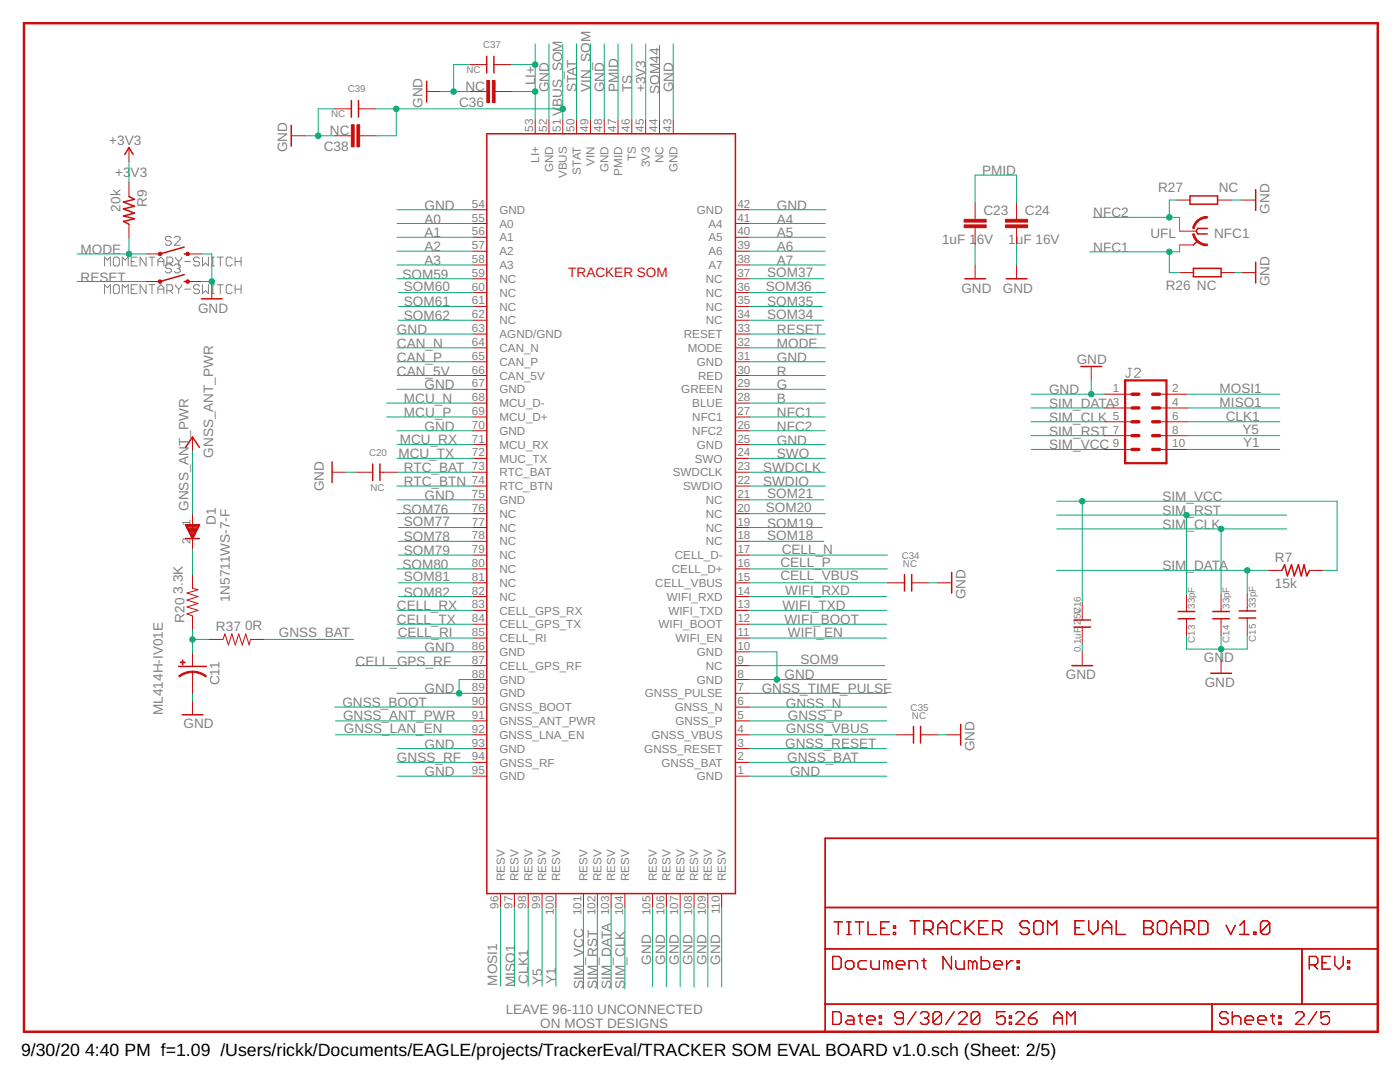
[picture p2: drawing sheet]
<svg xmlns="http://www.w3.org/2000/svg" width="279mm" height="216mm" viewBox="0 0 279 216" stroke-linecap="round" stroke-linejoin="round" font-family="sans-serif">
<g fill="none" stroke="#808080" stroke-width=".2">
<path d="M20.8 53.1v-1.8l.6 .6 .6-.6v1.8M20.8 58.6v-1.8l.6 .6 .6-.6v1.8M22.9 51.3h.6l.3 .3v1.2l-.3 .3h-.6l-.3-.3v-1.2zM22.9 56.8h.6l.3 .3v1.2l-.3 .3h-.6l-.3-.3v-1.2zM24.4 53.1v-1.8l.6 .6 .6-.6v1.8M24.4 58.6v-1.8l.6 .6 .6-.6v1.8M26.2 52.2h.6M26.2 57.7h.6M27.4 51.3h-1.2v1.8h1.2M27.4 56.8h-1.2v1.8h1.2M29.1 51.3v1.8l-1.1-1.8v1.8M29.1 56.8v1.8l-1.1-1.8v1.8"/>
<path d="M29.7 51.3h1.2M29.7 56.8h1.2M30.3 51.3v1.8M30.3 56.8v1.8M31.5 52.2h1.2M31.5 53.1v-1.2l.6-.6 .6 .6v1.2M31.5 58.6v-1.2l.6-.6 .6 .6v1.2M31.5 57.7h1.2M33.3 52.5h.9l.3-.3v-.6l-.3-.3h-.9v1.8M33.3 58h.9l.3-.3v-.6l-.3-.3h-.9v1.8M33.9 52.5l.6 .6M33.9 58l.6 .6"/>
<path d="M34.2 47.5l-.3-.3h-.6l-.3 .3v.3l.3 .2h.6l.3 .3v.3l-.3 .3h-.6l-.3-.3M34.2 53l-.3-.3h-.6l-.3 .3v.3l.3 .3h.6l.3 .2v.3l-.3 .3h-.6l-.3-.3M34.8 53l.3-.3h.6l.3 .3v.3l-.3 .3M34.8 47.5l.3-.3h.6l.3 .3v.3l-1.2 1.1h1.2M35.1 51.3v.3l.6 .6M35.1 56.8v.3l.6 .6M35.4 53.6h.3M35.7 52.2v.9M35.7 57.7v.9M35.7 53.6l.3 .2v.3l-.3 .3h-.6l-.3-.3M36.3 51.3v.3l-.6 .6M36.3 56.8v.3l-.6 .6"/>
<path d="M36.9 52.2h1.1M36.9 57.7h1.1M39.8 51.6l-.3-.3h-.6l-.3 .3v.3l.3 .3h.6l.3 .3v.3l-.3 .3h-.6l-.3-.3M39.8 57.1l-.3-.3h-.6l-.3 .3v.3l.3 .3h.6l.3 .3v.3l-.3 .3h-.6l-.3-.3M40.4 51.3v1.8l.6-.6 .6 .6v-1.8M40.4 56.8v1.8l.6-.6 .6 .6v-1.8M42.2 51.3h.6M42.2 53.1h.6M42.2 56.8h.6M42.2 58.6h.6M42.5 51.3v1.8M42.5 56.8v1.8"/>
<path d="M43.4 51.3h1.2M43.4 56.8h1.2M44 51.3v1.8M44 56.8v1.8M46.3 51.6l-.3-.3h-.6l-.3 .3v1.2l.3 .3h.6l.3-.3M46.3 57.1l-.3-.3h-.6l-.3 .3v1.2l.3 .3h.6l.3-.3M46.9 52.2h1.2M46.9 51.3v1.8M46.9 56.8v1.8M46.9 57.7h1.2M48.1 51.3v1.8M48.1 56.8v1.8"/>
<path d="M225.2 73.5h.6M225.5 73.5v1.5l-.3 .3h-.3l-.3-.3M226.4 73.8l.3-.3h.6l.3 .3v.3l-1.2 1.2h1.2"/>
</g>
<path d="M4.8 4.6h270.2v201.3h-270.2zM224.5 75.9h8.3v16.5h-8.3z" fill="none" stroke="#c90d0c" stroke-width=".44"/>
<g fill="none" stroke="#c90d0c" stroke-width=".3">
<path d="M85.2 16.2v4.1M97.1 11.2v3.3M98.6 11.2v3.3M24.9 30.8l.8-1.4 .9 1.4M25.7 39.2l1.1 .6-2.2 .5 2.2 .8-2.2 .6 2.2 .8-2.2 .6 2.2 .5-2.2 .6 1.1 .5M58.1 25v4.2M70.1 20.1v3.3M71.5 20.1v3.3M97.2 26.7h49.6v151.6h-49.6zM237.5 39.1h5.5v1.6h-5.5zM250.6 37.8v4.2M36.8 50.7h.7"/>
<path d="M36.8 49.3l-4.9 1.4M36.8 56.2h.7M36.8 54.8l-4.9 1.4M40.2 59.6h4.1M192.6 55.6h4.1M200.8 55.6h4.2M238.2 53.6h5.5v1.6h-5.5zM239 48l-.8 .9M240.9 45.6h-1.9l-.3 .5 .3 .6h1.9M250.6 52.3v4.2M215.7 73.1h4.1M37 89.3l1.4-2.1 1.4 2.1"/>
<path d="M66.3 92.2v4.1M74.4 92.6v3.3M75.8 92.6v3.3M37 104.7h2.8l-1.4 2.8zM37 107.5h2.8M37.1 104.9h2.6M37.3 105.1h2.3M37.4 105.4h2.1M37.5 105.6h1.8M37.6 105.9h1.6M37.7 106.1h1.4M37.9 106.4h1.1"/>
<path d="M38 106.6h.8M38.1 106.8h.6M38.2 107.1h.4M38.4 107.3h.1M180.5 114.6v3.3M181.9 114.6v3.3M189.9 114.2v4.1M255.8 113.8l.6-1.1 .5 2.2 .8-2.2 .6 2.2 .8-2.2 .6 2.2 .5-2.2 .6 2.2 .5-1.1M35.7 133h5.5M213.9 132.8h4.2M214.3 123.7h3.3M214.3 125.1h3.3"/>
<path d="M235.1 123.5h3.3M235.1 122h3.3M241.6 134.3h4.2M242 123.5h3.3M242 122h3.3M247.3 123.3h3.3M247.3 121.9h3.3M36.3 142.6h4.2M182.3 144.9v3.4M183.7 144.9v3.4M191.7 144.5v4.2M164.7 167.3h110.3v38.6h-110.3z"/>
<path d="M164.7 189.3h110.3M164.7 181.1h110.3M259.8 189.3v11.1M164.7 200.4h110.3M241.9 200.4v5.5"/>
</g>
<g fill="none" stroke="#c90d0c" stroke-width=".23">
<path d="M166.2 190.8h1.2l.5 .5v1.7l-.5 .4h-1.2zM166.5 183.9h1.6M167.3 183.9v2.6M169 183.9h.8M169 186.5h.8M169.1 191.7h.9l.4 .4v.9l-.4 .4h-.9l-.4-.4v-.9zM169.4 183.9v2.6M170.7 183.9h1.7M171.5 183.9v2.6M173 191.7h-1.3l-.4 .4v.9l.4 .4h1.3M173.2 183.9v2.6h1.7M173.8 191.7v1.3l.4 .4h1.3v-1.7"/>
<path d="M175.8 185.2h.8M177.2 192.1l-.4-.4h-.5v1.7M177.2 192.1v1.3M177.2 192.1l.4-.4 .4 .4v1.3M177.5 183.9h-1.7v2.6h1.7M178.3 186.1h.4v.4h-.4zM178.3 184.8h.4v.4h-.4zM178.9 192.5h1.7v-.4l-.5-.4h-.8l-.4 .4v.9l.4 .4h.8M181.4 193.4v-1.7h1.3l.4 .4v1.3M184 191.7h.8M184.4 191.3v1.7l.4 .4M189.9 190.8v2.6l-1.7-2.6v2.6"/>
<path d="M190.7 191.7v1.3l.5 .4h1.2v-1.7M194.1 192.1l-.4-.4h-.4v1.7M194.1 192.1v1.3M194.1 192.1l.4-.4 .5 .4v1.3M195.8 190.8v2.6h1.3l.4-.4v-.9l-.4-.4h-1.3M198.4 192.5h1.6v-.4l-.4-.4h-.8l-.4 .4v.9l.4 .4h.8M200.9 191.7v1.7M202.2 191.7h-.5l-.8 .8M203 193h.4v.4h-.4zM203 191.7h.4v.4h-.4zM261.3 192.5h1.3l.4-.4v-.8l-.4-.5h-1.3v2.6M262.1 192.5l.9 .9"/>
<path d="M263.8 192.1h.9M265.5 190.8h-1.7v2.6h1.7M266.4 190.8v1.7l.8 .9 .9-.9v-1.7M268.9 193h.4v.4h-.4zM268.9 191.7h.4v.4h-.4zM166.2 201.9h1.2l.5 .4v1.7l-.5 .4h-1.2zM169.1 202.7h.9l.4 .4v1.3h-1.3l-.4-.4 .4-.4h1.3M171.3 202.7h.8M171.7 202.3v1.7l.4 .4M173 203.6h1.6v-.5l-.4-.4h-.8l-.4 .4v.9l.4 .4h.8M175.5 204h.4v.4h-.4zM175.5 202.7h.4v.4h-.4z"/>
<path d="M180.3 203.1h-1.3l-.4-.4v-.4l.4-.4h.9l.4 .4v1.7l-.4 .4h-.9l-.4-.4M182.8 201.9l-1.7 2.5M183.7 202.3l.4-.4h.8l.5 .4v.4l-.5 .4M184.5 203.1h.4M184.9 203.1l.5 .5v.4l-.5 .4h-.8l-.4-.4M187.9 202.3v1.7l-.4 .4h-.9l-.4-.4M187.9 202.3l-.4-.4h-.9l-.4 .4v1.7M187.9 202.3l-1.7 1.7M190.4 201.9l-1.7 2.5M191.3 202.3l.4-.4h.9l.4 .4v.4l-1.7 1.7h1.7M195.5 202.3v1.7l-.4 .4h-.9l-.4-.4M195.5 202.3l-.4-.4h-.9l-.4 .4v1.7"/>
<path d="M195.5 202.3l-1.7 1.7M200.6 201.9h-1.7v1.2l.8-.4h.5l.4 .4v.9l-.4 .4h-.9l-.4-.4M201.4 204h.5v.4h-.5zM201.4 202.7h.5v.4h-.5zM202.7 202.3l.4-.4h.9l.4 .4v.4l-1.7 1.7h1.7M205.3 203.1h1.2l.4 .5v.4l-.4 .4h-.8l-.4-.4zM206.9 201.9l-.8 .4-.8 .8M210.3 203.1h1.7M210.3 204.4v-1.7l.9-.8 .8 .8v1.7M212.9 204.4v-2.5l.8 .8 .9-.8v2.5M245.1 202.3l-.4-.4h-.9l-.4 .4v.4l.4 .4h.9l.4 .5v.4l-.4 .4h-.9l-.4-.4M245.9 203.1l.5-.4h.8l.4 .4v1.3"/>
<path d="M245.9 201.9v2.5M248.5 203.6h1.7v-.5l-.5-.4h-.8l-.4 .4v.9l.4 .4h.8M251 203.6h1.7v-.5l-.4-.4h-.9l-.4 .4v.9l.4 .4h.9M253.5 202.7h.9M254 202.3v1.7l.4 .4M255.2 204h.5v.4h-.5zM255.2 202.7h.5v.4h-.5zM258.6 202.3l.4-.4h.8l.4 .4v.4l-1.6 1.7h1.6M262.8 201.9l-1.7 2.5M265.3 201.9h-1.7v1.2l.9-.4h.4l.4 .4v.9l-.4 .4h-.8l-.5-.4"/>
</g>
<g fill="none" stroke="#c90d0c" stroke-width=".25">
<path d="M181.6 183.7h1.9M182.6 183.7v2.8M184.4 185.5h1.4l.4-.4v-.9l-.4-.5h-1.4v2.8M185.3 185.5l.9 1M187.1 186.5v-1.9l.9-.9 1 .9v1.9M187.1 185.1h1.9M191.7 184.2l-.5-.5h-.9l-.4 .5v1.8l.4 .5h.9l.5-.5M192.6 183.7v2.8M193.1 185.1l1.3 1.4M194.4 183.7l-1.8 1.8M195.3 185.1h1M197.2 183.7h-1.9v2.8h1.9"/>
<path d="M198.1 185.5h1.4l.4-.4v-.9l-.4-.5h-1.4v2.8M199 185.5l.9 1M205.4 184.2l-.5-.5h-.9l-.4 .5v.4l.4 .5h.9l.5 .4v.5l-.5 .5h-.9l-.4-.5M206.8 183.7h.9l.4 .5v1.8l-.4 .5h-.9l-.5-.5v-1.8zM209.1 186.5v-2.8l.9 .9 .9-.9v2.8M214.5 185.1h1M216.4 183.7h-1.9v2.8h1.9M217.3 183.7v1.8l.9 1 .9-1v-1.8M220 185.1h1.8M220 186.5v-1.9l.9-.9 .9 .9v1.9M222.8 183.7v2.8h1.8M228.3 183.7h1.3l.5 .5v.4l-.5 .5 .5 .4v.5l-.5 .5h-1.3z"/>
<path d="M228.3 185.1h1.3M231.5 183.7h.9l.4 .5v1.8l-.4 .5h-.9l-.5-.5v-1.8zM233.7 185.1h1.9M233.7 186.5v-1.9l1-.9 .9 .9v1.9M236.5 185.5h1.3l.5-.4v-.9l-.5-.5h-1.3v2.8M237.4 185.5l.9 1M239.2 183.7h1.4l.4 .5v1.8l-.4 .5h-1.4zM244.7 184.6l.9 1.9 .9-1.9M247.4 186.5h1.9M247.4 184.6l.9-.9v2.8M250.2 186h.4v.5h-.4zM253.4 184.2l-.5-.5h-.9l-.4 .5v1.8"/>
<path d="M253.4 184.2v1.8l-.5 .5h-.9l-.4-.5M253.4 184.2l-1.8 1.8"/>
</g>
<g fill="none" stroke="#c90d0c" stroke-width=".2">
<path d="M85.2 18.3h2.7M93.7 12.9h3.5M93.8 18.3h3.4M98.6 12.9h3.4M98.8 18.3h3.3M25.7 29.4v2.8M25.7 36.5v2.7M58.1 27.1h2.8M66.7 21.7h3.4M66.8 27.1h3.3M71.5 21.7h3.5M71.8 27.1h3.3"/>
<path d="M106.8 23.9v2.8M109.6 23.9v2.8M112.3 23.9v2.8M115.1 23.9v2.8M117.8 23.9v2.8M120.6 23.9v2.8M123.3 23.9v2.8M126.1 23.9v2.8M128.9 23.9v2.8M131.6 23.9v2.8M134.4 23.9v2.8M234.7 39.9h2.8"/>
<path d="M243 39.9h2.8M247.8 39.9h2.8M25.7 44.7v2.8M29.2 50.7h2.7M29.2 56.2h2.7M37.5 50.7h2.7M37.5 56.2h2.7M42.3 56.9v2.7M94.4 44.6h2.8M94.4 47.3h2.8M94.4 50.1h2.8M94.4 52.9h2.8"/>
<path d="M94.4 41.8h2.8M94.4 58.4h2.8M94.4 55.6h2.8M146.8 44.6h2.7M146.8 47.3h2.7M146.8 50.1h2.7M146.8 52.9h2.7M146.8 41.8h2.7M146.8 58.4h2.7M146.8 55.6h2.7M194.6 40.5v3.3M194.6 45.4v3.3"/>
<path d="M194.6 52.9v2.7M202.9 40.5v3.3M202.9 45.4v3.3M202.9 52.9v2.7M235.4 46.1h3.3M235.4 48.9h2.8M235.4 54.4h2.8M243.7 54.4h2.7M247.8 54.4h2.8M94.4 66.7h2.8M94.4 74.9h2.8M94.4 69.4h2.8"/>
<path d="M94.4 72.2h2.8M94.4 77.7h2.8M94.4 63.9h2.8M94.4 61.2h2.8M146.8 66.7h2.7M146.8 74.9h2.7M146.8 69.4h2.7M146.8 72.2h2.7M146.8 77.7h2.7M146.8 63.9h2.7M146.8 61.2h2.7M217.8 73.1v2.8"/>
<path d="M220.4 78.7h5.5M231.4 78.7h5.5M38.4 87.2v2.8M66.3 94.2h2.7M71 94.2h3.4M75.8 94.2h3.4M94.4 80.4h2.8M94.4 88.7h2.8M94.4 86h2.8M94.4 99.7h2.8M94.4 83.2h2.8M94.4 91.5h2.8"/>
<path d="M94.4 94.2h2.8M94.4 97h2.8M146.8 80.4h2.7M146.8 88.7h2.7M146.8 86h2.7M146.8 99.7h2.7M146.8 83.2h2.7M146.8 91.5h2.7M146.8 94.2h2.7M146.8 97h2.7M220.4 89.7h5.5M220.4 86.9h5.5"/>
<path d="M220.4 84.2h5.5M220.4 81.4h5.5M231.4 89.7h5.5M231.4 86.9h5.5M231.4 84.2h5.5M231.4 81.4h5.5M38.4 102.6v2.8M38.4 106.8v2.7M38.4 114.6v2.8l1.1 .3-2.2 .6 2.2 .7-2.2 .7 2.2 .7-2.2 .7 2.2 .7-2.2 .7 1.1 .4v2.8M94.4 113.5h2.8M94.4 110.8h2.8M94.4 116.3h2.8"/>
<path d="M94.4 108h2.8M94.4 105.3h2.8M94.4 102.5h2.8M94.4 119h2.8M146.8 113.5h2.7M146.8 110.8h2.7M146.8 116.3h2.7M146.8 108h2.7M146.8 105.3h2.7M146.8 102.5h2.7M146.8 119h2.7M177.1 116.3h3.4"/>
<path d="M181.9 116.3h3.5M187.2 116.3h2.7M236.8 118.6v3.4M243.7 118.6v3.4M248.9 118.5v3.4M253.1 113.8h2.7M261.3 113.8h2.8M38.4 130.2v2.8M38.4 134.1v4.4M38.4 139.8v2.8M41.7 127.6h2.8l.4-1.1 .7 2.2 .7-2.2 .7 2.2 .6-2.2 .7 2.2 .7-2.2 .7 2.2 .3-1.1h2.7M94.4 132.8h2.8"/>
<path d="M94.4 121.8h2.8M94.4 124.6h2.8M94.4 127.3h2.8M94.4 135.6h2.8M94.4 130.1h2.8M94.4 138.3h2.8M146.8 132.8h2.7M146.8 121.8h2.7M146.8 124.6h2.7M146.8 127.3h2.7M146.8 135.6h2.7M146.8 130.1h2.7"/>
<path d="M146.8 138.3h2.7M216 120.3v3.4M216 125.1v3.4M216 130.1v2.7M236.8 123.4v3.5M243.7 123.4v3.5M243.7 131.6v2.7M248.9 123.3v3.5M94.4 154.9h2.8M94.4 149.4h2.8M94.4 143.8h2.8M94.4 152.1h2.8"/>
<path d="M94.4 141.1h2.8M94.4 146.6h2.8M146.8 154.9h2.7M146.8 149.4h2.7M146.8 143.8h2.7M146.8 152.1h2.7M146.8 141.1h2.7M146.8 146.6h2.7M178.9 146.6h3.4M183.7 146.6h3.5M189 146.6h2.7M99.9 178.3v2.8"/>
<path d="M102.7 178.3v2.8M105.4 178.3v2.8M108.2 178.3v2.8M110.9 178.3v2.8M116.4 178.3v2.8M119.2 178.3v2.8M122 178.3v2.8M124.7 178.3v2.8M130.2 178.3v2.8M133 178.3v2.8M135.7 178.3v2.8M138.5 178.3v2.8"/>
<path d="M141.3 178.3v2.8M144 178.3v2.8"/>
</g>
<g fill="#c90d0c" stroke="#c90d0c" stroke-width=".2">
<path d="M238.7 44.1l.4-.3a2.65 2.65 0 0 1 1.8-.6v.3a2.63 2.63 0 0 0-2.6 2.1l-.3-.1 .1-.2z" fill-rule="evenodd"/>
<path d="M238 46.7l.3-.1a2.63 2.63 0 0 0 2.6 2.1v.3a2.9 2.9 0 0 1-2.9-2.3z" fill-rule="evenodd"/>
<path d="M38.4 133.9h.3a4.4 4.4 0 0 1 2.5 1l-.2 .2-.9-.6-1.7-.3z" fill-rule="evenodd"/>
<path d="M35.7 134.9l.2-.2a4.4 4.4 0 0 1 2.5-.8v.3l-1.1 .1-1.5 .8z" fill-rule="evenodd"/>
<circle cx="31.9" cy="50.7" r=".35"/>
<circle cx="37.5" cy="50.7" r=".35"/>
<circle cx="31.9" cy="56.2" r=".35"/>
<circle cx="37.5" cy="56.2" r=".35"/>
</g>
<g fill="#c90d0c" stroke="#c90d0c" stroke-width=".2">
<path d="M192.4 44.9h4.4v.5h-4.4z"/>
<path d="M192.4 43.8h4.4v.5h-4.4z"/>
<path d="M200.7 44.9h4.4v.5h-4.4z"/>
<path d="M200.7 43.8h4.4v.5h-4.4z"/>
<path d="M36 132.1h.9v.1h-.9z"/>
<path d="M36.4 131.7h.1v1h-.1z"/>
<path d="M98.3 16.1h.5v4.4h-.5z"/>
<path d="M97.2 16.1h.5v4.4h-.5z"/>
<path d="M71.2 24.9h.6v4.4h-.6z"/>
<path d="M70.1 24.9h.6v4.4h-.6z"/>
</g>
<path d="M225.9 78.7h1.4M230 78.7h1.4M225.9 84.2h1.4M225.9 86.9h1.4M225.9 89.7h1.4M225.9 81.4h1.4M230 84.2h1.4M230 86.9h1.4M230 89.7h1.4M230 81.4h1.4" fill="none" stroke="#c90d0c" stroke-width=".68"/>
<g fill="none" stroke="#0dab76" stroke-width=".2">
<path d="M87.9 18.3h5.9M93.7 12.9h-3.2v5.4M102 12.9h4.8M102.1 18.3h4.7M106.8 8.8v15.1M109.6 8.8v15.1M112.3 8.8v15.1M115.1 8.8v15.1M117.8 8.8v15.1M120.6 8.8v15.1M123.3 8.8v15.1M126.1 8.8v15.1"/>
<path d="M128.9 8.8v15.1M131.6 9v14.9M134.4 8.8v15.1M25.7 32.2v4.3M60.9 27.1h5.9M66.7 21.7h-3.2v5.4M75 21.7h37.3M79.1 21.7v5.4h-4M234.7 39.9h-1.3v3.5M245.8 39.9h2M15.4 56.2h13.8M15.4 50.7h13.8"/>
<path d="M25.7 47.5v3.2M40.2 56.2h2.1M40.2 50.7h2.1v6.2M79.2 41.8h15.2M79.2 47.3h15.2M79.2 44.6h15.2M79.2 52.9h15.2M79.2 50.1h15.2M79.2 55.6h15.2M79.5 58.4h14.9M149.5 41.8h15.3M149.5 47.3h15.2"/>
<path d="M149.5 44.6h15.2M149.5 52.9h15.2M149.5 50.1h15.2M149.5 55.6h14.9M149.5 58.4h15.2M194.6 40.5v-5.6h8.3v5.6M194.6 48.7v4.2M202.9 48.7v4.2M218.2 43.4h17.2v2.7M233.4 50.2v4.2h2M235.4 48.9v1.3h-17.9M246.4 54.4h1.4"/>
<path d="M79.2 72.2h15.2M79.2 77.7h15.2M79.2 66.7h15.2M79.2 69.4h15.2M79.2 74.9h15.2M79.5 61.2h14.9M79.5 63.9h14.9M149.5 72.2h15.2M149.5 77.7h15.2M149.5 66.7h15.2M149.5 69.4h15.2M149.5 74.9h15.2"/>
<path d="M149.5 61.2h14.6M149.5 63.9h14.9M205.8 78.7h14.6M217.8 75.9v2.8M236.9 78.7h18.5M38.4 90v12.6M69 94.2h2M77.2 80.4h17.2M77.2 83.2h17.2M79.2 88.7h15.2M79.2 86h15.2M79.2 99.7h15.2"/>
<path d="M79.2 94.2h15.2M79.2 91.5h15.2M79.2 97h15.2M149.5 88.7h15.2M149.5 86h15.2M149.5 99.7h14.9M149.5 94.2h15.2M149.5 91.5h15.2M149.5 97h15.2M149.5 80.4h15.2M149.5 83.2h15.2M205.8 89.7h14.6"/>
<path d="M205.8 86.9h14.6M205.8 81.4h14.6M205.8 84.2h14.6M236.9 89.7h18.5M236.9 86.9h18.5M236.9 81.4h18.5M236.9 84.2h18.5M38.4 109.5v5.1M79.2 113.5h15.2M79.2 102.5h15.2M79.5 116.3h14.9M79.5 119h14.9"/>
<path d="M79.5 110.8h14.9M79.5 105.3h14.9M79.5 108h14.9M149.5 116.3h27.6M149.5 119h27.5M149.5 113.5h27.6M149.5 110.8h27.6M149.5 102.5h15.2M149.5 105.3h14.6M149.5 108h14.9M185.4 116.3h1.8M210.9 100h55.9v13.8h-2.7"/>
<path d="M210.9 113.8h42.2M210.9 102.8h45.9M210.9 105.5h45.9M216 100v20.3M236.8 102.8v15.8M243.7 105.5v13.1M248.9 113.8v4.7M38.4 125.7v4.5M38.4 138.5v1.3M38.4 127.6h3.3M52.7 127.6h17.8M71 132.8h23.4"/>
<path d="M79.2 130.1h15.2M79.2 138.3h15.2M79.2 121.8h15.2M79.2 124.6h15.2M79.2 127.3h15.2M94.4 135.6h-2.8v2.7M149.5 130.1h5.5v5.5M149.5 138.3h27.5M149.5 135.6h27.5M149.5 121.8h27.5M149.5 124.6h27.5M149.5 127.3h27.5"/>
<path d="M149.5 132.8h27.1M216 128.5v1.6M243.7 126.9v4.7M248.9 126.8v2.7h-12.1v-2.6M66.8 141.1h27.6M67 146.6h27.4M67 143.8h27.4M79.2 154.9h15.2M79.2 149.4h15.2M79.2 152.1h15.2M149.5 154.9h27.5M149.5 149.4h27.5"/>
<path d="M149.5 146.6h29.4M149.5 152.1h27.5M149.5 141.1h27.5M149.5 143.8h27.5M187.2 146.6h1.8M99.9 181.1v15.7M102.7 181.1v15.7M105.4 181.1v15.7M108.2 181.1v15.7M110.9 181.1v15.7M116.4 181.1v16.2M119.2 181.1v16.2"/>
<path d="M122 181.1v16.2M124.7 181.1v16.2M130.2 181.1v15.8M133 181.1v15.8M135.7 181.1v15.8M138.5 181.1v15.8M141.3 181.1v15.8M144 181.1v15.8"/>
</g>
<g fill="#0dab76" stroke="#0dab76" stroke-width=".2">
<circle cx="42.3" cy="56.2" r=".55"/>
<circle cx="243.7" cy="129.5" r=".55"/>
<circle cx="91.6" cy="138.3" r=".55"/>
<circle cx="155" cy="135.6" r=".55"/>
<circle cx="217.8" cy="78.7" r=".55"/>
<circle cx="90.5" cy="18.3" r=".55"/>
<circle cx="63.5" cy="27.1" r=".55"/>
<circle cx="25.7" cy="50.7" r=".55"/>
<circle cx="233.4" cy="50.2" r=".55"/>
<circle cx="233.4" cy="43.4" r=".55"/>
<circle cx="106.8" cy="12.9" r=".55"/>
<circle cx="106.8" cy="18.3" r=".55"/>
<circle cx="216" cy="100" r=".55"/>
<circle cx="236.8" cy="102.8" r=".55"/>
<circle cx="248.9" cy="113.8" r=".55"/>
<circle cx="243.7" cy="105.5" r=".55"/>
<circle cx="112.3" cy="21.7" r=".55"/>
<circle cx="79.1" cy="21.7" r=".55"/>
<circle cx="38.4" cy="127.6" r=".55"/>
</g>
<g font-size="3.5">
<text x="4.2" y="210.7">9/30/20</text>
<text x="17" y="210.7">4:40 PM f=1.09 /Users/rickk/Documents/EAGLE/projects/TrackerEval/TRACKER SOM EVAL BOARD v1.0.sch (Sheet: 2/5)</text>
</g>
<g font-size="2.7" fill="#808080">
<text x="106.8" y="17" transform="rotate(-90 106.8 17)">LI+</text>
<text x="84.3" y="21.5" transform="rotate(-90 84.3 21.5)">GND</text>
<text x="91.6" y="21.3">C36</text>
<text x="92.9" y="18.1">NC</text>
<text x="109.6" y="18.4" transform="rotate(-90 109.6 18.4)">GND</text>
<text x="112.2" y="23.1" transform="rotate(-90 112.2 23.1)">V</text>
<text x="112.2" y="21.3" transform="rotate(-90 112.2 21.3)">BUS_SOM</text>
<text x="115.1" y="18.4" transform="rotate(-90 115.1 18.4)">STAT</text>
<text x="117.8" y="18.4" transform="rotate(-90 117.8 18.4)">VIN_SOM</text>
<text x="120.6" y="18.4" transform="rotate(-90 120.6 18.4)">GND</text>
<text x="123.3" y="18.4" transform="rotate(-90 123.3 18.4)">PMID</text>
<text x="126.1" y="18.4" transform="rotate(-90 126.1 18.4)">TS</text>
<text x="128.9" y="18.4" transform="rotate(-90 128.9 18.4)">+3V3</text>
<text x="131.6" y="18.7" transform="rotate(-90 131.6 18.7)">SOM44</text>
<text x="134.4" y="18.4" transform="rotate(-90 134.4 18.4)">GND</text>
<text x="21.8" y="29">+3V3</text>
<text x="65.9" y="27">NC</text>
<text x="23" y="35.2">+3</text>
<text x="26.1" y="35.2">V3</text>
<text x="57.3" y="30.3" transform="rotate(-90 57.3 30.3)">GND</text>
<text x="64.6" y="30.1">C38</text>
<text x="196" y="35">PMID</text>
<text x="29.3" y="41.3" transform="rotate(-90 29.3 41.3)">R9</text>
<text x="84.7" y="41.8">GND</text>
<text x="155" y="41.8">GND</text>
<text x="231.1" y="38.4">R27</text>
<text x="243.2" y="38.4">NC</text>
<text x="24.1" y="42.2" transform="rotate(-90 24.1 42.2)">20k</text>
<text x="84.7" y="47.4">A1</text>
<text x="84.7" y="44.6">A0</text>
<text x="155" y="47.4">A5</text>
<text x="155" y="44.6">A4</text>
<text x="196.3" y="42.8">C23</text>
<text x="204.5" y="42.8">C24</text>
<text x="218.2" y="43.4">NFC2</text>
<text x="229.6" y="47.5">UFL</text>
<text x="242.3" y="47.5">NFC1</text>
<text x="253.3" y="42.7" transform="rotate(-90 253.3 42.7)">GND</text>
<text x="16.1" y="50.7">MODE</text>
<text x="84.7" y="52.9">A3</text>
<text x="84.7" y="50.1">A2</text>
<text x="155" y="50.1">A6</text>
<text x="155" y="52.9">A7</text>
<text x="188" y="48.7">1uF 1</text>
<text x="194.9" y="48.7">6V</text>
<text x="201.2" y="48.6">1uF 16V</text>
<text x="218.2" y="50.3">NFC1</text>
<text x="16.1" y="56.2">RESET</text>
<text x="80.3" y="55.6">SOM59</text>
<text x="80.6" y="58.1">SOM60</text>
<text x="152.8" y="58.1">SOM36</text>
<text x="153.1" y="55.4">SOM37</text>
<text x="191.9" y="58.4">GND</text>
<text x="200.1" y="58.4">GND</text>
<text x="232.7" y="57.8">R26 NC</text>
<text x="253.3" y="57.1" transform="rotate(-90 253.3 57.1)">GND</text>
<text x="39.5" y="62.4">GND</text>
<text x="80.6" y="61.1">SOM61</text>
<text x="80.6" y="63.9">SOM62</text>
<text x="153.1" y="61.1">SOM35</text>
<text x="153.1" y="63.6">SOM34</text>
<text x="79.2" y="66.7">GND</text>
<text x="79.2" y="69.4">CAN_N</text>
<text x="155" y="66.7">RESET</text>
<text x="155" y="69.4">MODE</text>
<text x="79.2" y="72.2">CAN_P</text>
<text x="79.2" y="74.9">CAN_5V</text>
<text x="84.7" y="77.7">GND</text>
<text x="155" y="72.2">GND</text>
<text x="155" y="74.9">R</text>
<text x="155" y="77.7">G</text>
<text x="214.9" y="72.7">GND</text>
<text x="80.6" y="80.4">MCU_N</text>
<text x="80.6" y="83.2">MCU_P</text>
<text x="155" y="80.4">B</text>
<text x="155" y="83.2">NFC1</text>
<text x="209.4" y="78.7">GND</text>
<text x="209.4" y="81.4">SIM_DATA</text>
<text x="243.4" y="81.1">MISO1</text>
<text x="243.4" y="78.5">MOSI1</text>
<text x="79.8" y="88.6">MCU_RX</text>
<text x="84.7" y="86">GND</text>
<text x="155" y="88.7">GND</text>
<text x="155" y="86">NFC2</text>
<text x="209.4" y="89.7">SIM_VCC</text>
<text x="209.4" y="86.9">SIM_RST</text>
<text x="209.4" y="84.2">SIM_CLK</text>
<text x="244.6" y="84">CLK1</text>
<text x="248" y="86.6">Y5</text>
<text x="248.1" y="89.3">Y1</text>
<text x="42.6" y="91.3" transform="rotate(-90 42.6 91.3)">GNSS_ANT_PWR</text>
<text x="79.5" y="91.3">MCU_TX</text>
<text x="80.6" y="94.2">RTC_BAT</text>
<text x="152.3" y="94.2">SWDCLK</text>
<text x="155" y="91.5">SWO</text>
<text x="37.6" y="101.9" transform="rotate(-90 37.6 101.9)">GNSS_ANT_PWR</text>
<text x="64.6" y="98" transform="rotate(-90 64.6 98)">GND</text>
<text x="80.6" y="97">RTC_BTN</text>
<text x="84.7" y="99.7">GND</text>
<text x="152.3" y="97">SWDIO</text>
<text x="153.1" y="99.5">SOM21</text>
<text x="232" y="100">SIM_VCC</text>
<text x="43.1" y="104.7" transform="rotate(-90 43.1 104.7)">D1</text>
<text x="80.3" y="102.5">SOM76</text>
<text x="80.6" y="105">SOM77</text>
<text x="152.8" y="102.2">SOM20</text>
<text x="153.1" y="105.3">SOM19</text>
<text x="153.1" y="107.7">SOM18</text>
<text x="232" y="102.8">SIM_RST</text>
<text x="232" y="105.5">SIM_CLK</text>
<text x="80.3" y="113.5">SOM80</text>
<text x="80.6" y="108">SOM78</text>
<text x="80.6" y="110.8">SOM79</text>
<text x="155.7" y="113.1">CELL_P</text>
<text x="156" y="110.5">CELL_N</text>
<text x="232" y="113.8">SIM_DATA</text>
<text x="254.4" y="112.2">R7</text>
<text x="36.5" y="118.5" transform="rotate(-90 36.5 118.5)">3.3K</text>
<text x="80.6" y="116">SOM81</text>
<text x="80.6" y="119">SOM82</text>
<text x="155.7" y="115.7">CELL_VBUS</text>
<text x="156.7" y="118.8">WIFI_RXD</text>
<text x="192.7" y="119.5" transform="rotate(-90 192.7 119.5)">GND</text>
<text x="254.4" y="117.4">15k</text>
<text x="36.8" y="124.3" transform="rotate(-90 36.8 124.3)">R20</text>
<text x="43.1" y="126">R37</text>
<text x="45.9" y="120.2" transform="rotate(-90 45.9 120.2)">1N5711WS-7-F</text>
<text x="48.9" y="125.7">0R</text>
<text x="79.2" y="121.8">CELL_RX</text>
<text x="79.2" y="124.6">CELL_TX</text>
<text x="156.2" y="121.7">WIFI_TXD</text>
<text x="156.6" y="124.4">WIFI_BOOT</text>
<text x="55.7" y="127">GNSS_BAT</text>
<text x="79.4" y="127.2">CELL_RI</text>
<text x="84.7" y="130.1">GND</text>
<text x="157.3" y="127.2">WIFI_EN</text>
<text x="240.2" y="132">GN</text>
<text x="244.3" y="132">D</text>
<text x="43.8" y="136.8" transform="rotate(-90 43.8 136.8)">C11</text>
<text x="71" y="132.8">CELL_GPS_RF</text>
<text x="156.6" y="135.6">GND</text>
<text x="159.7" y="132.6">SOM9</text>
<text x="212.7" y="135.6">GND</text>
<text x="240.4" y="137.1">GND</text>
<text x="32.5" y="142.7" transform="rotate(-90 32.5 142.7)">ML414H-IV01E</text>
<text x="68.3" y="141.1">GNSS_BOOT</text>
<text x="68.5" y="143.6">GNSS_ANT_PWR</text>
<text x="84.7" y="138.3">GND</text>
<text x="152" y="138.3">GNSS_TIME_PULSE</text>
<text x="156.8" y="141.2">GNSS_N</text>
<text x="157.3" y="143.7">GNSS_P</text>
<text x="36.6" y="145.2">GND</text>
<text x="68.6" y="146.3">GNSS_LAN_EN</text>
<text x="84.7" y="149.4">GND</text>
<text x="156.7" y="149.2">GNSS_RESET</text>
<text x="156.8" y="146.3">GNSS_VBUS</text>
<text x="194.5" y="149.9" transform="rotate(-90 194.5 149.9)">GND</text>
<text x="79.2" y="152.1">GNSS_RF</text>
<text x="84.7" y="154.9">GND</text>
<text x="157.1" y="152.1">GNSS_BAT</text>
<text x="157.7" y="154.7">GND</text>
<text x="99.2" y="196.7" transform="rotate(-90 99.2 196.7)">MOSI1</text>
<text x="102.8" y="196.9" transform="rotate(-90 102.8 196.9)">MISO1</text>
<text x="105.4" y="196.3" transform="rotate(-90 105.4 196.3)">CLK1</text>
<text x="108.2" y="196.5" transform="rotate(-90 108.2 196.5)">Y5</text>
<text x="110.9" y="196.4" transform="rotate(-90 110.9 196.4)">Y1</text>
<text x="116.4" y="197.3" transform="rotate(-90 116.4 197.3)">SIM_VCC</text>
<text x="119.2" y="197.3" transform="rotate(-90 119.2 197.3)">SIM_RST</text>
<text x="122" y="197.3" transform="rotate(-90 122 197.3)">SIM_DATA</text>
<text x="124.7" y="197.3" transform="rotate(-90 124.7 197.3)">SIM_CLK</text>
<text x="130" y="192.5" transform="rotate(-90 130 192.5)">GND</text>
<text x="132.7" y="192.5" transform="rotate(-90 132.7 192.5)">GND</text>
<text x="135.5" y="192.5" transform="rotate(-90 135.5 192.5)">GND</text>
<text x="138.2" y="192.5" transform="rotate(-90 138.2 192.5)">GND</text>
<text x="141" y="192.5" transform="rotate(-90 141 192.5)">GND</text>
<text x="143.7" y="192.5" transform="rotate(-90 143.7 192.5)">GND</text>
<text x="100.9" y="202.3">LEAVE 96-110 UNCONNECTED</text>
<text x="107.8" y="205.2">ON MOST DESIGNS</text>
</g>
<text font-size="2.7" fill="#c90d0c" x="113.4" y="55.2">TRACKER SOM</text>
<g font-size="2.3" fill="#808080">
<text x="106.4" y="26.3" transform="rotate(-90 106.4 26.3)">53</text>
<text x="109.2" y="26.3" transform="rotate(-90 109.2 26.3)">52</text>
<text x="111.9" y="26.3" transform="rotate(-90 111.9 26.3)">51</text>
<text x="114.7" y="26.3" transform="rotate(-90 114.7 26.3)">50</text>
<text x="117.4" y="26.3" transform="rotate(-90 117.4 26.3)">49</text>
<text x="120.2" y="26.3" transform="rotate(-90 120.2 26.3)">48</text>
<text x="123" y="26.3" transform="rotate(-90 123 26.3)">47</text>
<text x="125.7" y="26.3" transform="rotate(-90 125.7 26.3)">46</text>
<text x="128.5" y="26.3" transform="rotate(-90 128.5 26.3)">45</text>
<text x="131.2" y="26.3" transform="rotate(-90 131.2 26.3)">44</text>
<text x="134" y="26.3" transform="rotate(-90 134 26.3)">43</text>
<text x="107.6" y="32.5" transform="rotate(-90 107.6 32.5)">LI+</text>
<text x="110.4" y="34.4" transform="rotate(-90 110.4 34.4)">GND</text>
<text x="113.1" y="35.6" transform="rotate(-90 113.1 35.6)">VBUS</text>
<text x="115.9" y="34.8" transform="rotate(-90 115.9 34.8)">STAT</text>
<text x="118.7" y="33.1" transform="rotate(-90 118.7 33.1)">VIN</text>
<text x="121.4" y="34.4" transform="rotate(-90 121.4 34.4)">GND</text>
<text x="124.2" y="35" transform="rotate(-90 124.2 35)">PMID</text>
<text x="126.9" y="32.2" transform="rotate(-90 126.9 32.2)">TS</text>
<text x="129.7" y="33.4" transform="rotate(-90 129.7 33.4)">3V3</text>
<text x="132.4" y="32.6" transform="rotate(-90 132.4 32.6)">NC</text>
<text x="135.2" y="34.4" transform="rotate(-90 135.2 34.4)">GND</text>
<text x="94.2" y="41.5">54</text>
<text x="147.2" y="41.5">42</text>
<text x="94.2" y="44.2">55</text>
<text x="94.2" y="47">56</text>
<text x="99.7" y="45.4">A0</text>
<text x="99.7" y="42.7">GND</text>
<text x="139.1" y="42.7">GND</text>
<text x="141.4" y="45.4">A4</text>
<text x="147.2" y="44.2">41</text>
<text x="147.2" y="47">40</text>
<text x="94.2" y="49.7">57</text>
<text x="94.2" y="52.5">58</text>
<text x="99.7" y="48.2">A1</text>
<text x="99.7" y="50.9">A2</text>
<text x="99.7" y="53.7">A3</text>
<text x="141.4" y="48.2">A5</text>
<text x="141.4" y="50.9">A6</text>
<text x="141.4" y="53.7">A7</text>
<text x="147.2" y="49.7">39</text>
<text x="147.2" y="52.5">38</text>
<text x="94.2" y="55.2">59</text>
<text x="94.2" y="58">60</text>
<text x="99.7" y="56.5">NC</text>
<text x="99.7" y="59.2">NC</text>
<text x="140.9" y="59.2">NC</text>
<text x="140.9" y="56.5">NC</text>
<text x="147.2" y="58">36</text>
<text x="147.2" y="55.2">37</text>
<text x="94.2" y="60.8">61</text>
<text x="94.2" y="63.5">62</text>
<text x="99.7" y="62">NC</text>
<text x="99.7" y="64.7">NC</text>
<text x="140.9" y="64.7">NC</text>
<text x="140.9" y="62">NC</text>
<text x="147.2" y="63.5">34</text>
<text x="147.2" y="60.8">35</text>
<text x="94.2" y="66.3">63</text>
<text x="94.2" y="69">64</text>
<text x="94.2" y="71.8">65</text>
<text x="99.7" y="67.5">AGND/GND</text>
<text x="99.7" y="70.2">CAN_N</text>
<text x="136.5" y="67.5">RESET</text>
<text x="137.3" y="70.2">MODE</text>
<text x="147.2" y="71.8">31</text>
<text x="147.2" y="69">32</text>
<text x="147.2" y="66.3">33</text>
<text x="94.2" y="74.5">66</text>
<text x="94.2" y="77.3">67</text>
<text x="99.7" y="75.8">CAN_5V</text>
<text x="99.7" y="73">CAN_P</text>
<text x="139.1" y="73">GND</text>
<text x="139.3" y="75.8">RED</text>
<text x="147.2" y="77.3">29</text>
<text x="147.2" y="74.5">30</text>
<text x="94.2" y="82.8">69</text>
<text x="94.2" y="80.1">68</text>
<text x="99.7" y="78.5">GND</text>
<text x="99.7" y="81.3">MCU_D-</text>
<text x="136" y="78.5">GREEN</text>
<text x="138.2" y="81.3">BLUE</text>
<text x="147.2" y="80.1">28</text>
<text x="147.2" y="82.8">27</text>
<text x="222.1" y="83.8">5</text>
<text x="222.1" y="81">3</text>
<text x="222.1" y="78.3">1</text>
<text x="234" y="83.8">6</text>
<text x="234" y="81">4</text>
<text x="234" y="78.3">2</text>
<text x="94.2" y="85.6">70</text>
<text x="94.2" y="88.3">71</text>
<text x="99.7" y="86.8">GND</text>
<text x="99.7" y="84">MCU_D+</text>
<text x="99.7" y="89.5">MCU_RX</text>
<text x="138.2" y="84">NFC1</text>
<text x="138.2" y="86.8">NFC2</text>
<text x="139.1" y="89.5">GND</text>
<text x="147.2" y="88.3">25</text>
<text x="147.2" y="85.6">26</text>
<text x="222.1" y="89.3">9</text>
<text x="222.1" y="86.5">7</text>
<text x="234" y="89.3">10</text>
<text x="234" y="86.5">8</text>
<text x="94.2" y="91.1">72</text>
<text x="94.2" y="93.8">73</text>
<text x="99.7" y="92.3">MUC_TX</text>
<text x="99.7" y="95.1">RTC_BAT</text>
<text x="134.3" y="95.1">SWDCLK</text>
<text x="138.7" y="92.3">SWO</text>
<text x="147.2" y="93.8">23</text>
<text x="147.2" y="91.1">24</text>
<text x="94.2" y="99.4">75</text>
<text x="94.2" y="96.6">74</text>
<text x="99.7" y="100.6">GND</text>
<text x="99.7" y="97.8">RTC_BTN</text>
<text x="136.3" y="97.8">SWDIO</text>
<text x="140.9" y="100.6">NC</text>
<text x="147.2" y="99.4">21</text>
<text x="147.2" y="96.6">22</text>
<text x="38" y="105" transform="rotate(-90 38 105)">1</text>
<text x="94.2" y="102.1">76</text>
<text x="94.2" y="104.9">77</text>
<text x="94.2" y="107.6">78</text>
<text x="99.7" y="103.3">NC</text>
<text x="99.7" y="106.1">NC</text>
<text x="140.9" y="106.1">NC</text>
<text x="140.9" y="103.3">NC</text>
<text x="147.2" y="107.6">18</text>
<text x="147.2" y="104.9">19</text>
<text x="147.2" y="102.1">20</text>
<text x="38" y="108.4" transform="rotate(-90 38 108.4)">2</text>
<text x="94.2" y="110.4">79</text>
<text x="94.2" y="113.1">80</text>
<text x="99.7" y="108.8">NC</text>
<text x="99.7" y="111.6">NC</text>
<text x="134.7" y="111.6">CELL_D-</text>
<text x="140.9" y="108.8">NC</text>
<text x="147.2" y="113.1">16</text>
<text x="147.2" y="110.4">17</text>
<text x="94.2" y="115.9">81</text>
<text x="94.2" y="118.7">82</text>
<text x="99.7" y="114.4">NC</text>
<text x="99.7" y="117.1">NC</text>
<text x="99.7" y="119.9">NC</text>
<text x="130.8" y="117.1">CELL_VBUS</text>
<text x="133.1" y="119.9">WIFI_RXD</text>
<text x="134.1" y="114.4">CELL_D+</text>
<text x="147.2" y="115.9">15</text>
<text x="147.2" y="118.7">14</text>
<text x="94.2" y="121.4">83</text>
<text x="94.2" y="124.2">84</text>
<text x="99.7" y="122.6">CELL_GPS_RX</text>
<text x="99.7" y="125.4">CELL_GPS_TX</text>
<text x="131.4" y="125.4">WIFI_BOOT</text>
<text x="133.4" y="122.6">WIFI_TXD</text>
<text x="147.2" y="124.2">12</text>
<text x="147.2" y="121.4">13</text>
<text x="94.2" y="126.9">85</text>
<text x="94.2" y="129.7">86</text>
<text x="99.7" y="128.1">CELL_RI</text>
<text x="99.7" y="130.9">GND</text>
<text x="134.8" y="128.1">WIFI_EN</text>
<text x="139.1" y="130.9">GND</text>
<text x="147.2" y="129.7">10</text>
<text x="147.2" y="126.9">11</text>
<text x="94.2" y="132.4">87</text>
<text x="94.2" y="135.2">88</text>
<text x="94.2" y="138">89</text>
<text x="99.7" y="133.7">CELL_GPS_RF</text>
<text x="99.7" y="136.4">GND</text>
<text x="139.1" y="136.4">GND</text>
<text x="140.9" y="133.7">NC</text>
<text x="147.2" y="135.2">8</text>
<text x="147.2" y="138">7</text>
<text x="147.2" y="132.4">9</text>
<text x="94.2" y="143.5">91</text>
<text x="94.2" y="140.7">90</text>
<text x="99.7" y="139.2">GND</text>
<text x="99.7" y="141.9">GNSS_BOOT</text>
<text x="128.7" y="139.2">GNSS_PULSE</text>
<text x="134.7" y="141.9">GNSS_N</text>
<text x="147.2" y="140.7">6</text>
<text x="147.2" y="143.5">5</text>
<text x="94.2" y="149">93</text>
<text x="94.2" y="146.2">92</text>
<text x="99.7" y="144.7">GNSS_ANT_PWR</text>
<text x="99.7" y="147.4">GNSS_LNA_EN</text>
<text x="130" y="147.4">GNSS_VBUS</text>
<text x="134.8" y="144.7">GNSS_P</text>
<text x="147.2" y="149">3</text>
<text x="147.2" y="146.2">4</text>
<text x="94.2" y="154.5">95</text>
<text x="94.2" y="151.7">94</text>
<text x="99.7" y="150.2">GND</text>
<text x="99.7" y="155.7">GND</text>
<text x="99.7" y="153">GNSS_RF</text>
<text x="128.6" y="150.2">GNSS_RESET</text>
<text x="132" y="152.9">GNSS_BAT</text>
<text x="139.1" y="155.7">GND</text>
<text x="147.2" y="154.5">1</text>
<text x="147.2" y="151.7">2</text>
<text x="100.7" y="175.8" transform="rotate(-90 100.7 175.8)">RESV</text>
<text x="103.5" y="175.8" transform="rotate(-90 103.5 175.8)">RESV</text>
<text x="106.2" y="175.8" transform="rotate(-90 106.2 175.8)">RESV</text>
<text x="109" y="175.8" transform="rotate(-90 109 175.8)">RESV</text>
<text x="111.8" y="175.8" transform="rotate(-90 111.8 175.8)">RESV</text>
<text x="117.3" y="175.8" transform="rotate(-90 117.3 175.8)">RESV</text>
<text x="120" y="175.8" transform="rotate(-90 120 175.8)">RESV</text>
<text x="122.8" y="175.8" transform="rotate(-90 122.8 175.8)">RESV</text>
<text x="125.5" y="175.8" transform="rotate(-90 125.5 175.8)">RESV</text>
<text x="131.1" y="175.8" transform="rotate(-90 131.1 175.8)">RESV</text>
<text x="133.8" y="175.8" transform="rotate(-90 133.8 175.8)">RESV</text>
<text x="136.6" y="175.8" transform="rotate(-90 136.6 175.8)">RESV</text>
<text x="139.3" y="175.8" transform="rotate(-90 139.3 175.8)">RESV</text>
<text x="142.1" y="175.8" transform="rotate(-90 142.1 175.8)">RESV</text>
<text x="144.8" y="175.8" transform="rotate(-90 144.8 175.8)">RESV</text>
<text x="99.5" y="181.3" transform="rotate(-90 99.5 181.3)">96</text>
<text x="102.3" y="181.3" transform="rotate(-90 102.3 181.3)">97</text>
<text x="105" y="181.3" transform="rotate(-90 105 181.3)">98</text>
<text x="107.8" y="181.3" transform="rotate(-90 107.8 181.3)">99</text>
<text x="110.5" y="182.6" transform="rotate(-90 110.5 182.6)">100</text>
<text x="116.1" y="182.6" transform="rotate(-90 116.1 182.6)">101</text>
<text x="118.8" y="182.6" transform="rotate(-90 118.8 182.6)">102</text>
<text x="121.6" y="182.6" transform="rotate(-90 121.6 182.6)">103</text>
<text x="124.3" y="182.6" transform="rotate(-90 124.3 182.6)">104</text>
<text x="129.8" y="182.6" transform="rotate(-90 129.8 182.6)">105</text>
<text x="132.6" y="182.6" transform="rotate(-90 132.6 182.6)">106</text>
<text x="135.4" y="182.6" transform="rotate(-90 135.4 182.6)">107</text>
<text x="138.1" y="182.6" transform="rotate(-90 138.1 182.6)">108</text>
<text x="140.9" y="182.6" transform="rotate(-90 140.9 182.6)">109</text>
<text x="143.6" y="182.4" transform="rotate(-90 143.6 182.4)">110</text>
</g>
<g font-size="1.9" fill="#808080">
<text x="96.4" y="9.6">C37</text>
<text x="93.1" y="14.5">NC</text>
<text x="66.1" y="23.4">NC</text>
<text x="69.4" y="18.4">C39</text>
<text x="73.7" y="90.9">C20</text>
<text x="73.9" y="97.9">NC</text>
<text x="179.9" y="111.6">C34</text>
<text x="180.2" y="113.2">NC</text>
<text x="215.7" y="123.5" transform="rotate(-90 215.7 123.5)">5C16</text>
<text x="215.7" y="122.5" transform="rotate(-90 215.7 122.5)">V</text>
<text x="238.5" y="121.5" transform="rotate(-90 238.5 121.5)">33pF</text>
<text x="245.4" y="121.5" transform="rotate(-90 245.4 121.5)">33pF</text>
<text x="250.6" y="121.4" transform="rotate(-90 250.6 121.4)">33pF</text>
<text x="215.7" y="130.1" transform="rotate(-90 215.7 130.1)">0.1uF 2</text>
<text x="238.5" y="128.2" transform="rotate(-90 238.5 128.2)">C13</text>
<text x="245.4" y="128.2" transform="rotate(-90 245.4 128.2)">C14</text>
<text x="250.6" y="128.1" transform="rotate(-90 250.6 128.1)">C15</text>
<text x="181.7" y="141.9">C35</text>
<text x="182" y="143.6">NC</text>
</g>
</svg>
